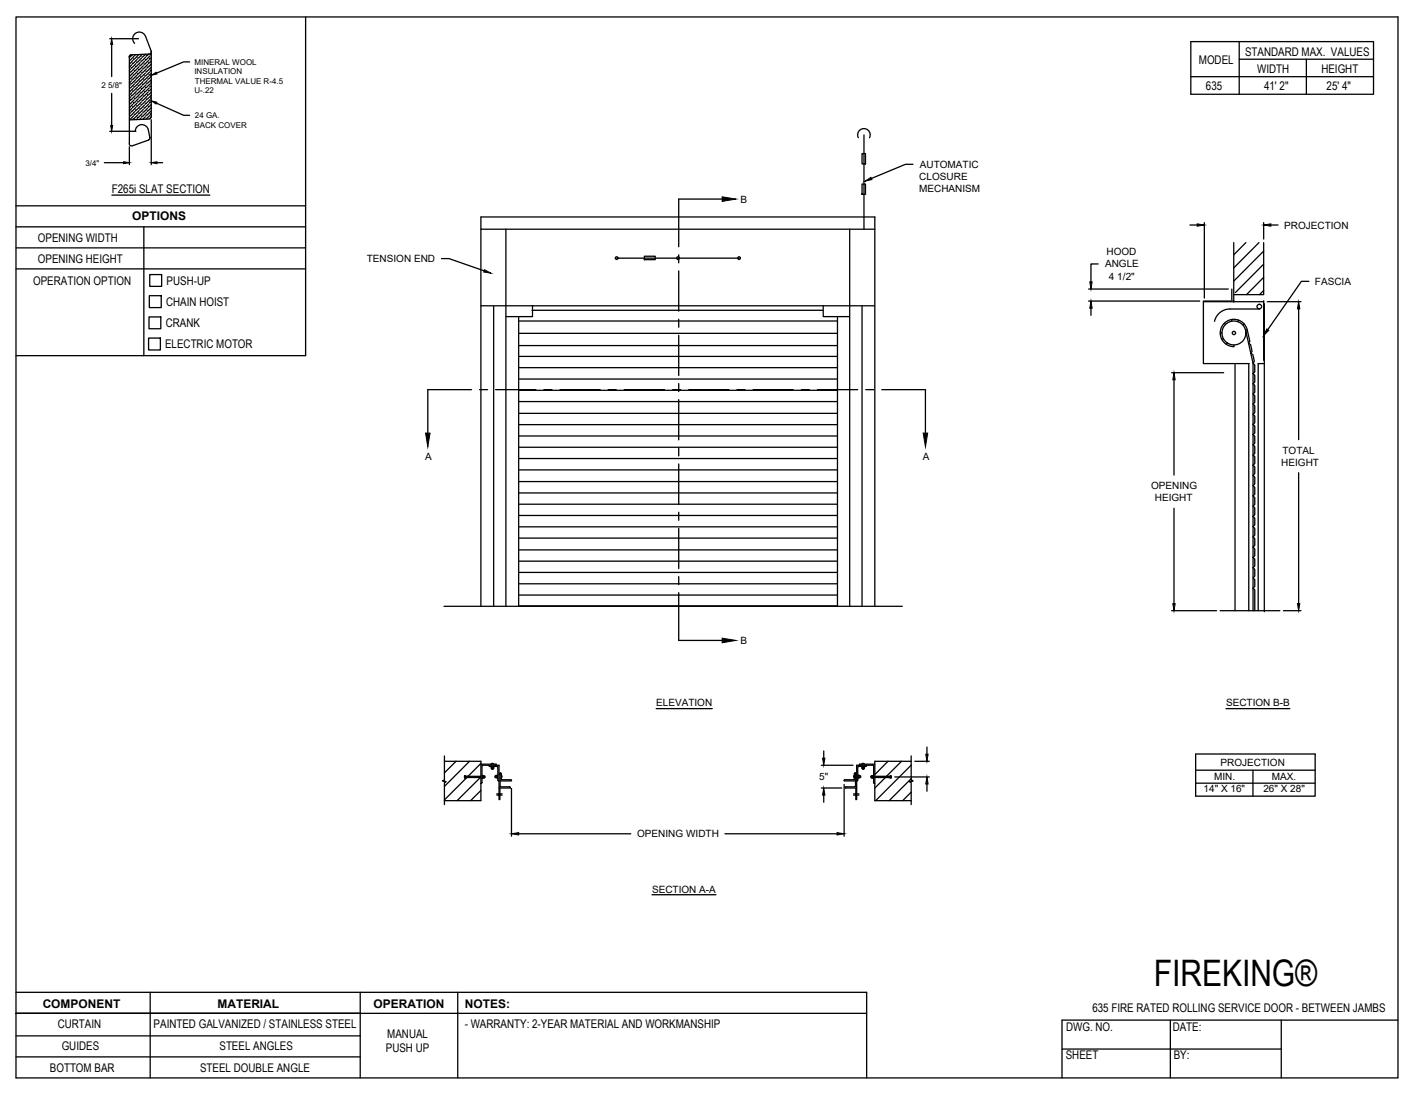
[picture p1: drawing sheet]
<svg xmlns="http://www.w3.org/2000/svg" width="279mm" height="216mm" viewBox="0 0 279 216" stroke-linecap="round" stroke-linejoin="round" font-family="sans-serif">
<!-- layer: ANNOTATIONS -->
<g fill="none" stroke="#000" stroke-width=".25">
<path d="M21.7 7.6h5.6M22 8.8v6.3M22 18.4v6.4M37.4 12.2h-1.2l-5.3 2.2M20.6 32.1h3.8M21.7 25.9h5.1M25.5 29v3.5M29.8 23.6v8.9M30.9 20.4l5.3 2.4h1.2M31 32.1h1.1M180.1 32.4h-1.4l-6.8 2.8M87.1 51h1.5l6.9 2.4"/>
<path d="M214.8 57h27.6M214.8 59.4h21.9M216.7 52.1h-1.4v3.5M234.8 44.4h1.4M237.6 43.9v14.9M249.3 43.9v3.3M250.1 59.5h6.6M250.8 44.4h1.4M258.3 55.5h-1.5l-6.7 9.6M215.3 60.8v1.4M231.2 73.6h10.2M231.6 75v18.8"/>
<path d="M256.2 61v25.8M256.2 93.3v25.8M231.6 100.3v18.8M129.5 139.8h11M231.2 120.5h8.9M241.9 139.8h12.6M253.2 120.5h3.5M100.9 155.6v9.4M162.1 155.5h4M162.1 151h6.2M162.5 148.2v1.4M162.5 156.9v1.4"/>
<path d="M166.6 154.8v10.2M176.6 153.3h6.8M180.5 150.2h2.9M182.9 147.4v1.4M182.9 154.7v1.4M235.9 148.8h23.6v8.3h-23.6zM235.9 152h23.6M235.9 154.6h23.6M247.2 152v5.1M102.3 164.5h22.2M128.7 176.6h12.6M143 164.5h22.2"/>
</g>
<!-- layer: SECTION CUTS -->
<g fill="none" stroke="#000" stroke-width=".25">
<path d="M142.5 39.3h-8.6v9.4M133.9 50.3v1.6M133.9 53.5v7.9M93 76.9h-8.6v8.6M94.6 76.9h1.6M97.8 76.9h7.9M107.3 76.9h1.6M110.5 76.9h7.9M120 76.9h1.6M123.2 76.9h7.9M132.7 76.9h1.6M133.9 63v1.6"/>
<path d="M133.9 66.2v7.9M133.9 75.7v1.6M133.9 78.9v7.9M135.9 76.9h7.9M145.4 76.9h1.6M148.6 76.9h7.9M158.1 76.9h1.6M161.3 76.9h7.9M170.8 76.9h1.6M174 76.9h8.6v8.6M133.9 88.4v1.6M133.9 91.6v7.9"/>
<path d="M133.9 101.1v1.6M133.9 104.3v7.9M133.9 113.8v1.6M133.9 117v9.4h8.6"/>
</g>
<path d="M142.5 38.8l2.7 .5-2.7 .5zM84 85.5h.9l-.5 2.7zM182.2 85.5h.8l-.4 2.7zM142.5 125.9l2.7 .5-2.7 .5z" fill="#000" stroke="#000" stroke-width=".2"/>
<!-- layer: ANNOTATIONS -->
<g fill="#000" stroke="#000" stroke-width=".2">
<path d="M22 7.6l.2 1.2h-.4zM29.8 14.9l1-.6 .2 .3zM21.8 24.8h.4l-.2 1.1zM24.4 31.9l1.1 .2-1.1 .2zM29.8 19.9l1.1 .3-.1 .3zM29.8 32.1l1.2-.2v.4zM170.6 35.8l1.3-.8 .1 .4zM95.6 53.2l1.3 .7-1.5-.2zM215 55.6h.5l-.2 1.4zM236.2 44.2l1.4 .2-1.4 .2zM249.3 44.4l1.5-.2v.4zM215.3 59.4l.2 1.4h-.5z"/>
<path d="M231.6 73.6l.3 1.4h-.5zM250 64.9l.4 .3-1.1 1zM256.2 59.5l.3 1.5h-.5zM231.4 119.1h.5l-.3 1.4zM256 119.1h.5l-.3 1.4zM162.5 155.5l.3 1.4h-.5zM162.3 149.6h.5l-.3 1.4zM182.7 148.8h.4l-.2 1.4zM182.9 153.3l.2 1.4h-.4zM100.9 164.5l1.4-.2v.5zM165.2 164.3l1.4 .2-1.4 .3z"/>
</g>
<!-- layer: 635 BETWEEN JAMBS -->
<g fill="none" stroke="#000" stroke-width=".25">
<path d="M169.4 27.2a1.24 1.24 0 0 1 1.1-1.8 1.24 1.24 0 0 1 1.1 1.8M170.1 36.3h.7v2.1h-.7zM170.1 38.4h.1M170.1 30.3h.7v2h-.7zM170.5 26.6v18.6M170.8 32.3h.1M94.9 45.2h77.7M99.8 45.2v74.5M121.7 50.9h24.1M127.1 50.6h2.2v.6h-2.2zM127.1 51.2h.1M167.7 45.2v74.5"/>
<path d="M237.6 59.5h11.7M243.1 57v2.2M243.4 47.9v11.7M243.5 59.4h-6.1v12.4h9.1M245.8 47.9l-2.4 2.4M248.4 47.9l-5 5M249.3 47.9v10.2h-5.8M249.3 59.4v11.7M249.3 49.6l-5.9 5.9M249.3 52.1l-5.5 5.6M249.3 54.7l-3.3 3.4M249.3 57.3l-.8 .8"/>
<path d="M249.5 59.9v60.8M94.9 60.3h77.6M97.4 60.5v59.1M102.3 62.5v57.2M102.4 79.2h62.8M102.4 77h62.8M102.4 74.8h62.8M102.4 72.6h62.8M102.4 70.3h62.8M102.4 63.4h62.8M102.4 65.8h62.8M102.4 68.2h62.7"/>
<path d="M105 61.2h57.3M105.1 60.3v2.2h-5.3M162.4 60.3v2.2h5.2M165.2 62.5v57.2M170.1 60.5v59.1M240.8 65.7h.3M241.4 66.8l-.3 .2M241.6 63.8l.2 .3M242.2 67.7l-.2 .2M243 63.1l.1 .3M243.7 71.9v48.6M244.4 63.2l-.1 .3"/>
<path d="M245.5 63.9l-.3 .2M246.1 65.1a2.7 2.7 0 0 0-3-2.1 2.7 2.7 0 0 0-2.3 2.9 2.7 2.7 0 0 0 2.7 2.5v-.3M246.1 65.1l-.3 .1 1.4 6.5v48.8M246.1 65.1l.5 2.3-.2 .4 .4 .2 .3 1.3-.3 .4 .4 .3 .3 1.3-.3 .4 .4 .3v1.4l-.4 .3 .4 .4v1.3l-.4 .3 .4 .4v1.3l-.4 .3 .4 .4v1.3l-.4 .4 .4 .3v1.3l-.4 .4M246.4 71.8v48.7M248.4 61a.46 .46 0 0 1-.3-.8 .46 .46 0 0 1 .8 .1 .46 .46 0 0 1-.4 .7M248.5 61h-5.8a3.1 3.1 0 0 0-3.1 2.4M249.5 71.8h-1.2v48.7M102.4 88.3h62.8M102.4 90.5h62.8M102.4 92.7h62.8M102.4 95h62.8"/>
<path d="M102.4 97.3h62.8M102.4 99.5h62.8M102.4 86h62.8M102.4 83.8h62.8M102.4 81.6h62.8M247.2 81.7l.4 .4v1.3l-.4 .4 .4 .3v1.3l-.4 .4 .4 .3v1.4l-.4 .3M247.2 87.8l.4 .3v1.4l-.4 .3M247.2 89.8l.4 .3v1.4l-.4 .3 .4 .3v1.4l-.4 .3 .4 .4v1.3l-.4 .3 .4 .4v1.3l-.4 .4 .4 .3v1.3l-.4 .4 .4 .3v1.4l-.4 .3 .4 .4v1.3l-.4 .3 .4 .4v1.3l-.4 .4 .4 .3v1.3l-.4 .4 .4 .3v1.4l-.4 .3 .4 .3v1.4l-.4 .3 .4 .4v1.3l-.4 .3 .4 .4v1.3l-.4 .4 .4 .3v4.1M87.6 119.7h90.4M94.9 119.6v-76.8h77.7v76.8M102.3 119.6h62.8M102.4 117.4h62.8"/>
<path d="M102.4 115.2h62.8M102.4 101.7h62.8M102.4 104h62.8M102.4 106.2h62.8M102.4 108.5h62.8M102.4 110.7h62.8M102.4 113h62.8M240.7 120.5h11.8M87.7 149.2v4.7l-.4 .2 .7 .2-.3 .1v4.4M87.7 150.2h7.2v7.8h-7.2M90 150.2l-2.3 2.3M91.7 153.2v.3z"/>
<path d="M92.1 153.5l-4.4 4.4M92.4 153.3h-.6v-.2l.5 .1v.2l-.5 .1v-.1h.6M92.6 150.2l-4.9 5M94.8 153.4l-4.6 4.6M94.9 150.8l3 .1M94.9 153.2h-2.5v.2h2.5M94.9 150.7l-2.5 2.5M94.9 156l-2 2M95.1 151.2v3.2l-.2 .2M95.1 153h.1v.6h-.1M95.2 153.1h.3v.4h-.3M95.2 153.2h.5v.2h-.5"/>
<path d="M95.2 151l-.1 .2M95.3 151h3.2v5.7M96.5 151l.1 .3h1.6v2.7l.3 .1M96.9 150.8a.31 .31 0 0 1 .5 0M96.9 151.3v.1h.6v-.1M96.9 151.4v.2h.5v-.2M97.1 151.4v.4h.2v-.4M97.9 150.9l-.2 .1M98 156.7h.5v.1l.1-.2v.1h.5M98 156.9h.5v.1l.1-.2v.1h.5M98.1 153.2h-.4v.2h.4M98.1 153h-.2v.5h.2"/>
<path d="M98.2 153h-.1v.5h.1M98.5 156.9v.9h.1v-.9M98.5 152.8h.1M98.5 152.7l.2 .2M98.6 155.5v1.2M98.7 154.1h2.2l-.1-.2-1.9-.1v-1.1l-.1-.2-.1 2.7 1.8 .1M98.9 153a.31 .31 0 0 1 0 .5M100.5 155.3l.2 .2h-2.2M166.9 155.3l-.1 .2h2.2M168.4 156.7h.5v-.1l.1 .2v-.1h.5M168.4 156.9h.5v-.1l.1 .2v-.1h.5M168.4 153.9h-1.7l-.1 .2h2.2"/>
<path d="M168.6 153a.31 .31 0 0 0 0 .5M168.6 152.7v1l-.2 .2M168.7 152.5l-.1 .2M168.7 152.5l.1 2.7-1.9 .1M168.9 156.9v.9h.1v-.9M168.9 155.5v1.2M168.9 152.7l-.1 .2M169 152.8h.1M169.2 153h.2v.5h-.2M169.4 153.2h.4v.2h-.4M169.4 153h.3v.5h-.3M169.6 150.9l.1 .1"/>
<path d="M170 150.8a.31 .31 0 0 1 .6 0M170 151.3v.1h.6v-.1M170.1 151.4v.2h.4v-.2M170.2 151.4v.4h.2v-.4M171 151l-.2 .3h-1.5l-.1 2.7-.2 .1M172.2 151l.2 .2M172.2 151h-3.2v5.7M172.3 153.2h-.5v.2h.5M172.3 153.1h-.3v.4h.3M172.4 154.4l.1 .2M172.4 153h-.1v.6h.1M172.4 151.2v3.3"/>
<path d="M172.5 154.6h.1M172.6 150.8l-3 .1M172.6 153.2h2.5v.2h-2.5M174.7 153.4l-2.1 2.1M175.1 153.3h.6v-.2l-.5 .1v.2l.5 .1v-.1h-.6M175.2 150.2l-2.6 2.7M175.8 153.2l.1 .3zM177.9 150.2l-3 3M179.8 149.2v4.7l.4 .2-.7 .2 .3 .1v4.4M179.8 150.2h-7.2v7.8h7.2M179.8 151l-7 7M179.8 153.7l-4.3 4.3"/>
<path d="M179.8 156.3l-1.7 1.7"/>
<circle cx="121.7" cy="50.9" r=".26"/>
<circle cx="133.8" cy="50.9" r=".26"/>
<circle cx="145.8" cy="50.9" r=".26"/>
<circle cx="243.5" cy="65.7" r="2.36"/>
<circle cx="243.5" cy="65.7" r=".33"/>
</g>
<!-- layer: DETAILS -->
<g fill="none" stroke="#000" stroke-width=".25">
<path d="M25.6 17.5h.1M25.6 11.3l-.1 .1M25.6 20h-.1M25.7 14.4h.1M25.7 16.8l-.2 .2M25.7 11.2h.1M25.7 19.8h.1M25.7 13.7l-.2 .2M25.8 16.7h.1M25.8 19.1l-.3 .3M25.9 10.8l-.3 .2-.1 .2v17.2a.39 .39 0 0 0 .6 .4M25.9 13.5h.1"/>
<path d="M25.9 16l-.4 .3M26 19h.1M26 12.8l-.5 .5M26.1 15.8h.1M26.1 18.3l-.6 .5M26.1 10.8l-.2 .2M26.1 12.7h.1M26.1 15.1l-.6 .6M26.2 18.1h.1M26.2 12l-.7 .7M26.3 15h.1M26.3 17.4l-.8 .8"/>
<path d="M26.4 11.8h.1M26.4 14.3l-.8 .7M26.4 17.3h.1M26.4 11.1l-.7 .8M26.4 19.7l-.7 .8M26.5 14.1h.1M26.5 16.6l-.8 .8M26.6 8.5a1.3 1.3 0 0 1 .2-2 1.3 1.3 0 0 1 1.9 .7l1.1 2.9v13l-.2 .3-.2 .1-3.9 .2M26.6 11h.1M26.6 19.6h.1M26.6 13.4l-.8 .8M26.7 16.4h.1"/>
<path d="M26.7 18.9l-.8 .8M26.8 13.3h.1M26.8 10.8h.1M26.8 15.7l-.8 .8M26.8 18.7h.1M26.8 12.6l-.7 .8M26.9 15.6h.1M26.9 18l-.8 .8M27 12.4h.1M27 14.9l-.8 .8M27.1 17.9h.1M27.1 11.7l-.8 .8"/>
<path d="M27.1 14.7h.1M27.1 17.2l-.7 .8M27.2 11.6h.1M27.2 14l-.8 .8M27.3 17h.1M27.3 10.9l-.8 .8M27.3 19.5l-.8 .8M27.4 13.9h.1M27.4 16.3l-.8 .8M27.4 19.3h.1M27.4 13.2l-.7 .8M27.5 16.2h.1"/>
<path d="M27.5 18.6l-.7 .8M27.6 13h.1M27.6 15.5l-.8 .8M27.7 18.5h.1M27.7 12.3l-.8 .8M27.7 15.3h.1M27.7 17.8l-.7 .8M27.8 12.2h.1M27.8 14.6l-.7 .8M27.9 17.7h.1M27.9 11.5l-.8 .8M28 14.5h.1"/>
<path d="M28 17l-.8 .7M28 11.3h.1M28 20h.1M28 10.7l-.6 .7M28 13.8l-.7 .8M28.1 16.8h.1M28.1 19.3l-.7 .7M28.2 13.7h.1M28.2 16.1l-.8 .8M28.3 19.1h.1M28.3 13l-.8 .7M28.4 16h.1"/>
<path d="M28.4 18.4l-.8 .8M28.4 12.8h.1M28.4 15.3l-.7 .7M28.5 18.3h.1M28.5 12.1l-.8 .8M28.6 15.1h.1M28.6 17.6l-.8 .8M28.7 12h.1M28.7 14.4l-.8 .8M28.7 10.7l-.5 .5M28.7 17.4h.1M28.7 11.3l-.7 .7"/>
<path d="M28.7 19.9l-.7 .8M28.8 14.3h.1M28.8 16.7l-.8 .8M28.9 11.1h.1M28.9 19.7h.1M28.9 13.6l-.8 .8M29 16.6h.1M29 19.1l-.8 .7M29.1 13.4h.1M29.1 15.9l-.8 .8M29.1 18.9h.1M29.1 12.7l-.7 .8"/>
<path d="M29.2 15.7h.1M29.2 18.2l-.8 .8M29.3 12.6h.1M29.3 15l-.8 .8M29.3 10.7l-.2 .3M29.4 18h.1M29.4 11.9l-.8 .8M29.4 14.9h.1M29.4 17.4l-.7 .7M29.5 11.7h.1M29.5 14.2l-.8 .8M29.6 17.2h.1"/>
<path d="M29.6 11l-.8 .8M29.6 19.7l-.8 .7M29.7 14h.1M29.7 16.5l-.8 .8M29.7 10.9h.1M29.7 19.5h.1M29.7 13.4l-.7 .7M29.8 10.1a.41 .41 0 0 1-.3 .6l-3.6 .1M29.8 16.3h.1M29.8 18.8l-.7 .8M29.8 11.4l-.1 .2M29.8 12l-.4 .4"/>
<path d="M29.8 12.6l-.6 .7M29.8 13.9h.1M29.8 14.5l-.2 .2M29.8 15.1l-.4 .5M29.8 15.7l-.7 .7M29.8 17h-.1M29.8 17.6l-.3 .3M29.8 18.2l-.5 .5M25.7 23h.1M25.7 22.3l-.2 .2M25.9 22.1h.1M26 21.4l-.5 .5"/>
<path d="M26.1 21.3h.1M26.2 20.6l-.7 .7M26.3 23.6h.1M26.4 20.4h.1M26.4 22.9l-.8 .7M26.5 22.7h.1M26.6 22l-.8 .8M26.7 25.9a1.3 1.3 0 0 1 1.2-1.3 1.3 1.3 0 0 1 1.4 1.1l.3 1.5M26.8 21.9h.1M26.8 21.2l-.7 .8M27 21h.1M27 23.5l-.1 .1"/>
<path d="M27.1 20.3l-.8 .8M27.1 23.3h.1M27.2 20.2h.1M27.2 22.7l-.8 .7M27.4 22.5h.1M27.4 21.8l-.7 .8M27.6 21.7h.1M27.7 21l-.8 .7M27.8 20.8h.1M27.8 23.3l-.3 .3M27.9 20.1l-.8 .8M28 23.1h.1"/>
<path d="M28 22.4l-.7 .8M28.2 22.3h.1M28.3 21.6l-.8 .8M28.4 21.4h.1M28.5 20.7l-.8 .8M28.7 20.6h.1M28.7 23.1l-.5 .4M28.8 22.9h.1M28.9 22.2l-.8 .8M29.1 22h.1M29.1 21.4l-.7 .7M29.3 21.2h.1"/>
<path d="M29.4 20.5l-.8 .8M29.5 20.3h.1M29.5 22.8l-.7 .7M29.5 27.1v.3l-.2 .2-3.2 1.2M29.7 22.7h.1M29.7 22l-.7 .7M29.8 20l-.1 .2M29.8 20.6l-.4 .4M29.8 21.3l-.6 .6M29.8 22.5h.1M29.8 23.1l-.2 .2"/>
</g>
<!-- layer: TITLE BLOCK -->
<g fill="none" stroke="#000" stroke-width=".25">
<path d="M3.2 3.3h272.6v209.4h-272.6zM60.3 3.3v66.9h-57.1M235 8.2h36v10.4h-36zM235 15.1h36M244.5 11.7h26.5M244.5 8.2v10.4M22.1 38.5h19.3M3.2 48.9h57.1M3.2 53.1h57.1M3.2 44.8h57.1M3.2 40.6h57.1M28.4 44.8v25.4"/>
<path d="M29.5 58.4h2.3v2.3h-2.3zM29.5 54.2h2.4v2.3h-2.4zM29.3 66.7h2.3v2.4h-2.3zM29.4 62.5h2.3v2.4h-2.3zM3.2 195.8h167.8v16.9M29.6 195.8v16.9M71.1 200h-67.9h167.8M71.1 195.8v16.9M90.3 195.8v16.9M3.2 208.6h67.9M3.2 204.4h67.9M209.6 207h43.2"/>
<path d="M230.9 201.3v11.4M252.8 201.3v11.4M275.8 201.3h-66.2v11.4"/>
</g>
<!-- layer: 0 -->
<path d="M257.8 11.7v6.9" fill="none" stroke="#000" stroke-width=".25"/>
<text font-size="7.2" x="227.7" y="194.6">FIREKING®</text>
<g font-size="2.4">
<text x="245.7" y="11.1">STANDARD MAX. VALUES</text>
<text x="236.6" y="12.7">MODEL</text>
<text x="238" y="17.8">635</text>
<text x="248.1" y="14.4">WIDTH</text>
<text x="249.4" y="17.8">41' 2&quot;</text>
<text x="260.7" y="14.4">HEIGHT</text>
<text x="261.8" y="17.8">25' 4&quot;</text>
<text x="22.1" y="38">F265i SLAT SECTION</text>
<text x="7.5" y="47.8">OPENING WIDTH</text>
<text x="26.1" y="43.5">OPTIONS</text>
<text x="7.5" y="51.9">OPENING HEIGHT</text>
<text x="6.5" y="56.2">OPERATION OPTION</text>
<text x="32.9" y="56.2">PUSH-UP</text>
<text x="32.7" y="64.6">CRANK</text>
<text x="32.8" y="60.4">CHAIN HOIST</text>
<text x="32.6" y="68.8">ELECTRIC MOTOR</text>
<text x="8.4" y="198.9">COMPONENT</text>
<text x="11.4" y="202.8">CURTAIN</text>
<text x="30.3" y="202.9">PAINTED GALVANIZED / STAINLESS STEEL</text>
<text x="42.9" y="198.8">MATERIAL</text>
<text x="73.7" y="198.9">OPERATION</text>
<text x="91.7" y="202.9">- WARRANTY: 2-YEAR MATERIAL AND WORKMANSHIP</text>
<text x="91.7" y="198.9">NOTES:</text>
<text x="210.4" y="203.6">DWG. NO.</text>
<text x="215.5" y="199.8">635 FIRE RATED ROLLING SERVICE DOOR - BETWEEN JAMBS</text>
<text x="231.4" y="203.4">DATE:</text>
<text x="12.2" y="207.3">GUIDES</text>
<text x="43.3" y="207.2">STEEL ANGLES</text>
<text x="76.1" y="207.6">PUSH UP</text>
<text x="76.4" y="204.8">MANUAL</text>
<text x="210.3" y="209.1">SHEET</text>
<text x="231.6" y="209">BY:</text>
<text x="9.8" y="211.5">BOTTOM BAR</text>
<text x="39.5" y="211.6">STEEL DOUBLE ANGLE</text>
</g>
<g font-size="2">
<text x="181.4" y="35.5">CLOSURE</text>
<text x="181.5" y="33.1">AUTOMATIC</text>
<text x="146.1" y="40.1">B</text>
<text x="181.4" y="37.9">MECHANISM</text>
<text x="253.4" y="45.1">PROJECTION</text>
<text x="72.4" y="51.8">TENSION END</text>
<text x="218" y="52.8">ANGLE</text>
<text x="218.3" y="50.4">HOOD</text>
<text x="218.8" y="55.2">4 1/2&quot;</text>
<text x="259.5" y="56.2">FASCIA</text>
<text x="253.1" y="89.5">TOTAL</text>
<text x="83.9" y="90.8">A</text>
<text x="182.1" y="90.8">A</text>
<text x="252.8" y="91.9">HEIGHT</text>
<text x="227.1" y="96.5">OPENING</text>
<text x="227.9" y="98.9">HEIGHT</text>
<text x="146.1" y="127.2">B</text>
<text x="129.5" y="139.4">ELEVATION</text>
<text x="241.9" y="139.4">SECTION B-B</text>
<text x="161.6" y="154">5&quot;</text>
<text x="239.6" y="154">MIN.</text>
<text x="240.8" y="151.1">PROJECTION</text>
<text x="251" y="154">MAX.</text>
<text x="237.5" y="156.4">14&quot; X 16&quot;</text>
<text x="249.3" y="156.4">26&quot; X 28&quot;</text>
<text x="125.7" y="165.2">OPENING WIDTH</text>
<text x="128.7" y="176.2">SECTION A-A</text>
</g>
<g font-size="1.6">
<text x="20" y="17.3">2 5/8&quot;</text>
<text x="38.4" y="14.7">INSULATION</text>
<text x="38.4" y="12.8">MINERAL WOOL</text>
<text x="38.5" y="16.6">THERMAL VALUE R-4.5</text>
<text x="38.4" y="18.4">U-.22</text>
<text x="38.5" y="23.3">24 GA.</text>
<text x="38.4" y="25.2">BACK COVER</text>
<text x="16.8" y="32.7">3/4&quot;</text>
</g>
</svg>
